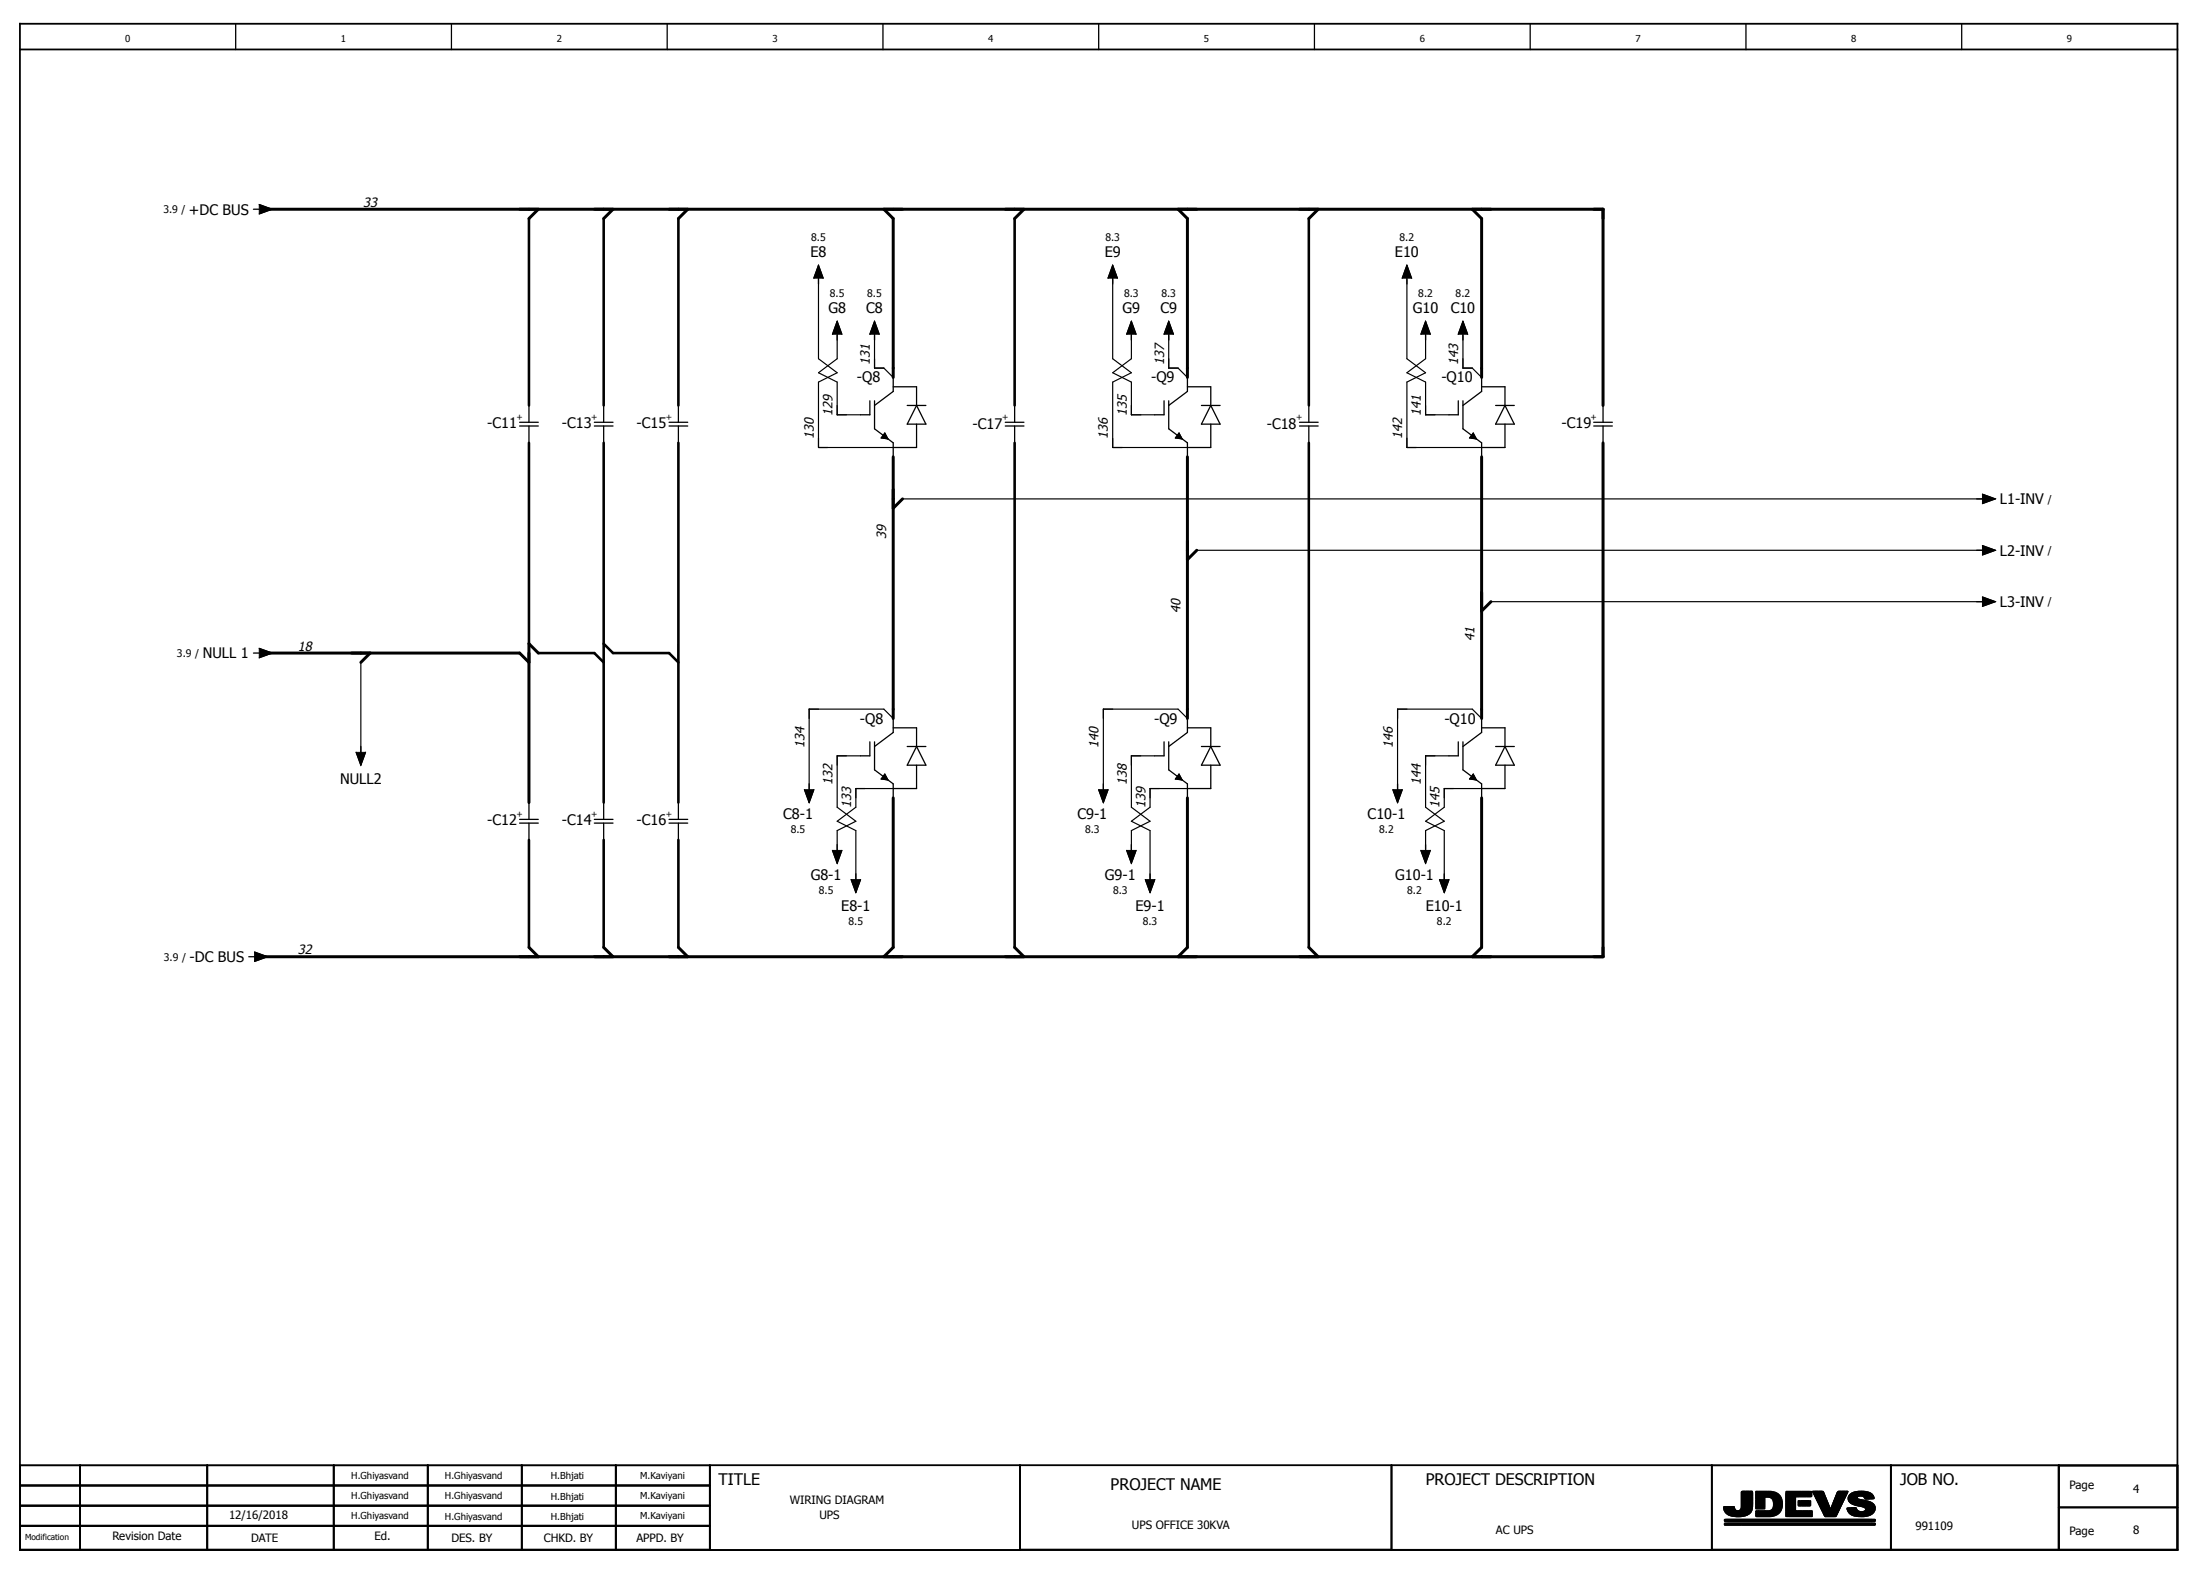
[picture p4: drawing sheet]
<svg xmlns="http://www.w3.org/2000/svg" width="428mm" height="306mm" viewBox="0 0 428 306" stroke-linecap="round" stroke-linejoin="round" font-family="sans-serif">
<g fill="none" stroke="#000" stroke-width=".25">
<path d="M45.9 4.6v5M87.9 4.6v5M129.9 4.6v5M171.9 4.6v5M213.9 4.6v5M255.9 4.6v5M297.9 4.6v5M339.9 4.6v5M381.9 4.6v5M50.5 39.8l2.5 .9-2.5 .9M49.3 40.7h1.2M158.4 54.1l.9-2.5 .9 2.5"/>
<path d="M159.3 54.1v1.2M215.7 54.1l.9-2.5 .9 2.5M216.6 54.1v1.2M273 54.1l.9-2.5 .9 2.5M273.9 54.1v1.2M103 78.9v3.3M117.5 78.9v3.3M132.1 78.9v3.3M162.1 65l.9-2.5 .9 2.5M163 65v1.2M169.3 78v2.7h-1.8M169.3 65l.9-2.5 1 2.5"/>
<path d="M170.2 78v5.4l3.7 2.8v2.7M170.2 65v1.2M173.9 73.4v2.8l-3.7 2.7M173.9 75.3h4.5v3.6M176.6 78.9h3.6M178.4 78.9l1.8 3.6h-3.6zM197.5 78.9v3.3M219.3 65l.9-2.5 1 2.5M220.2 65v1.2M226.6 78v2.7h-1.8M226.6 65l.9-2.5 .9 2.5M227.5 78v5.4l3.7 2.8v2.7"/>
<path d="M227.5 65v1.2M231.2 75.3h4.5v3.6M231.2 73.4v2.8l-3.7 2.7M233.9 78.9h3.6M235.7 78.9l1.8 3.6h-3.6zM254.8 78.9v3.3M276.6 65l.9-2.5 .9 2.5M277.5 65v1.2M283.9 78v2.7h-1.8M283.9 65l.9-2.5 .9 2.5M284.8 78v5.4l3.6 2.8v2.7M284.8 65v1.2"/>
<path d="M288.4 75.3h4.6v3.6M288.4 73.4v2.8l-3.6 2.7M291.2 78.9h3.6M293 78.9l1.8 3.6h-3.6zM312.1 78.9v3.3M101.2 82.2h3.6M101.2 82.9h3.6M103 82.9v3.3M115.7 82.2h3.6M115.7 82.9h3.6M117.5 82.9v3.3M130.2 82.2h3.7"/>
<path d="M130.2 82.9h3.7M132.1 82.9v3.3M172.2 84.3l.6 1.1-1.2-.2zM178.4 82.5v4.6h-4.5M195.7 82.2h3.6M195.7 82.9h3.6M197.5 82.9v3.3M229.5 84.3l.6 1.1-1.3-.2zM235.7 82.5v4.6h-4.5M253 82.2h3.6M253 82.9h3.6M254.8 82.9v3.3"/>
<path d="M286.8 84.3l.6 1.1-1.3-.2zM293 82.5v4.6h-4.6M310.2 82.2h3.7M310.2 82.9h3.7M312.1 82.9v3.3M384.8 97.1h1.1M385.9 96.2l2.5 .9-2.5 .9M384.8 107.1h1.1M384.8 117.1h1.1M385.9 106.2l2.5 .9-2.5 .9M385.9 116.2l2.5 .9-2.5 .9M49.3 127.1h1.2"/>
<path d="M50.5 126.2l2.5 .9-2.5 .9M173.9 139.8v2.7l-3.7 2.8M231.2 139.8v2.7l-3.7 2.8M288.4 139.8v2.7l-3.6 2.8M69.3 146.4l.9 2.5 1-2.5M70.2 145.3v1.1M101.2 159.4h3.6M103 156.2v3.2M115.7 159.4h3.6M117.5 156.2v3.2M130.2 159.4h3.7M132.1 156.2v3.2"/>
<path d="M156.6 153.7l.9 2.5 .9-2.5M157.5 152.5v1.2M169.3 144.4v2.7h-1.8M170.2 144.4v5.4l3.7 2.7v2.8M172.2 150.6l.6 1.2-1.2-.2zM173.9 141.6h4.5v3.7M176.6 145.3h3.6M178.4 148.9v4.5h-4.5M178.4 145.3l1.8 3.6h-3.6zM213.9 153.7l.9 2.5 .9-2.5M214.8 152.5v1.2M226.6 144.4v2.7h-1.8"/>
<path d="M227.5 144.4v5.4l3.7 2.7v2.8M229.5 150.6l.6 1.2-1.3-.2zM231.2 141.6h4.5v3.7M233.9 145.3h3.6M235.7 145.3l1.8 3.6h-3.6zM235.7 148.9v4.5h-4.5M271.2 153.7l.9 2.5 .9-2.5M272.1 152.5v1.2M283.9 144.4v2.7h-1.8M284.8 144.4v5.4l3.6 2.7v2.8M286.8 150.6l.6 1.2-1.3-.2zM288.4 141.6h4.6v3.7"/>
<path d="M291.2 145.3h3.6M293 145.3l1.8 3.6h-3.6zM293 148.9v4.5h-4.6M101.2 160.2h3.6M103 160.2v3.2M115.7 160.2h3.6M117.5 160.2v3.2M130.2 160.2h3.7M132.1 160.2v3.2M162.1 165.5l.9 2.5 .9-2.5M163 164.4v1.1M165.7 171.2l.9 2.5 .9-2.5"/>
<path d="M166.6 170v1.2M219.3 165.5l.9 2.5 1-2.5M220.2 164.4v1.1M223 171.2l.9 2.5 .9-2.5M223.9 170v1.2M276.6 165.5l.9 2.5 .9-2.5M277.5 164.4v1.1M280.2 171.2l1 2.5 .9-2.5M281.2 170v1.2M48.4 186.2h1.2M49.6 185.3l2.5 .9-2.5 .9M335.6 293.2h2a.72 .72 0 0 0 .9 .8 .72 .72 0 0 0 .5-1v-2.7l2.1-.1 .1 .2a7.8 7.8 0 0 1-.3 3.7l-.3 .4a3.2 3.2 0 0 1-1.9 .6h-.6a2.23 2.23 0 0 1-2.5-1.9z"/>
<path d="M335.7 295.7h29.3v.3h-29.3zM335.7 296h.4M336.1 295.7h-.4M337.6 293.2h.1M341.8 290.2h3l1 .3a2.35 2.35 0 0 1 1.1 3 2.36 2.36 0 0 1-2.5 1.6h-2.6v-1.1h1.3a1.81 1.81 0 0 0 2-.5l.1-.3a1.43 1.43 0 0 0-.9-1.9h-.8v2.3h-1.7zM347.7 290.2h5v1h-.1l-3.1 .1v2.7h3.3v1.1h-5.1zM350.1 292h2.4v1h-2.4zM356.3 293.7h.1M359.7 290.2h-1.8l-.2 .1-1.3 3.4M359.7 290.2h.1M359.8 290.2l-2.4 4.9h-2.1l-2.4-4.9h2l1.4 3.5M361.1 290.3a1.45 1.45 0 0 0-1.2 1.7 4.4 4.4 0 0 0 2.9 1.2l.4 .5"/>
<path d="M361.1 290.3l1.5-.1 1.1 .2a1.58 1.58 0 0 1 1.1 1.2l-1.7 .1a.87 .87 0 0 0-.7-.6 .87 .87 0 0 0-.9 .4l.3 .2 1.2 .3a2.39 2.39 0 0 1 2 1.3v.2M361.1 290.3h.1M362.4 294.2h.1M363.2 293.7a.74 .74 0 0 1-.8 .5M363.2 293.7h.1M363.6 295.7h1.4M365 296.8h.1M365 293.5h.1M365 293.5a1.67 1.67 0 0 1-1.4 1.5l-.9 .1a3.2 3.2 0 0 1-2.6-.6l-.4-.5-.1-.5 1.7-.1a1.09 1.09 0 0 0 1.1 .8M365 296.7v.1M365 296.7v-.3h-.9h-28.4v.4h29.3M365 296.7h.1"/>
<path d="M365 296h-3"/>
</g>
<g fill="none" stroke="#000" stroke-width=".35">
<path d="M3.9 9.6h420M3.9 4.6h420v297h-420zM3.9 296.9h134.3M3.9 285.1h420M3.9 293h134.3M3.9 289h134.3M15.6 285.1v16.4M40.3 285.1v16.4M65 285.1v16.4M83.3 285.1v16.4M101.6 285.1v16.4M119.9 285.1v16.4"/>
<path d="M138.2 285.1v16.5M198.6 285.1v16.5M270.9 285.1v16.5h62.3v-16.5M368.1 285.1v16.4M400.8 285.1v16.5M400.8 285.2h23.1M400.8 293.3h23.1M3.9 301.5h134.3M198.6 301.5h72.3M333.2 301.5h90.7"/>
</g>
<g fill="none" stroke="#000" stroke-width=".19">
<path d="M3.9 293.1h134.3M3.9 285.2h134.3v16.4h-134.3zM3.9 297h134.3M3.9 289.1h134.3M15.6 285.2v16.4M40.3 285.2v16.4M65 285.2v16.4M83.3 285.2v16.4M101.6 285.2v16.4M119.9 285.2v16.4M333.2 285.2h90.7v16.4h-90.7zM368.1 285.2v16.4"/>
<path d="M400.8 285.2v16.4"/>
</g>
<g fill="#000" stroke="#000" stroke-width=".19">
<path d="M50.5 39.8l2.5 .9-2.5 .9zM159.3 51.6l.9 2.5h-1.8zM216.6 51.6l.9 2.5h-1.8zM273.9 51.6l.9 2.5h-1.8zM163 62.5l.9 2.5h-1.8zM170.2 62.5l1 2.5h-1.9zM220.2 62.5l1 2.5h-1.9zM227.5 62.5l.9 2.5h-1.8zM277.5 62.5l.9 2.5h-1.8zM284.8 62.5l.9 2.5h-1.8zM172.2 84.3l.6 1.1-1.2-.2zM229.5 84.3l.6 1.1-1.3-.2z"/>
<path d="M286.8 84.3l.6 1.1-1.3-.2zM385.9 96.2l2.5 .9-2.5 .9zM385.9 106.2l2.5 .9-2.5 .9zM385.9 116.2l2.5 .9-2.5 .9zM50.5 126.2l2.5 .9-2.5 .9zM69.3 146.4h1.9l-1 2.5zM156.6 153.7h1.8l-.9 2.5zM172.2 150.6l.6 1.2-1.2-.2zM213.9 153.7h1.8l-.9 2.5zM229.5 150.6l.6 1.2-1.3-.2zM271.2 153.7h1.8l-.9 2.5zM286.8 150.6l.6 1.2-1.3-.2z"/>
<path d="M162.1 165.5h1.8l-.9 2.5zM165.7 171.2h1.8l-.9 2.5zM219.3 165.5h1.9l-1 2.5zM223 171.2h1.8l-.9 2.5zM276.6 165.5h1.8l-.9 2.5zM280.2 171.2h1.9l-.9 2.5zM49.6 185.3l2.5 .9-2.5 .9zM335.7 295.7h27.9h1.4v.3h-29.3zM335.6 293.2h2a.73 .73 0 0 0 .7 .8 .7 .7 0 0 0 .7-1v-2.7l.2-.1h1.9l.1 2.5a2.11 2.11 0 0 1-2 2.4h-.5a3.4 3.4 0 0 1-2.9-1zM341.8 290.2h3l1 .3a2.35 2.35 0 0 1 1.1 3 2.36 2.36 0 0 1-2.5 1.6h-2.6v-1.1h1.8a1.42 1.42 0 0 0 1.5-.6 1.42 1.42 0 0 0-.1-1.7 1.7 1.7 0 0 0-1.5-.4v2.3h-1.7zM350.1 292h2.4v1h-2.4zM347.7 290.2h5v1h-.1l-3.1 .1v2.7h3.3v1.1h-5.1z"/>
<path d="M352.9 290.2h2l1.5 3.5 1.3-3.4 .2-.1h1.9l-2.4 4.9h-2.1zM360.2 290.8l.6-.4 .8-.2 2.1 .2a1.58 1.58 0 0 1 1.1 1.2l-1.7 .1a.91 .91 0 0 0-1.6-.2l.3 .2 1.2 .3a2 2 0 0 1 2 1.5 2.32 2.32 0 0 1-2.7 1.6 2.37 2.37 0 0 1-2.5-.9l-.2-.7 1.7-.1a1.09 1.09 0 0 0 .8 .8 1.09 1.09 0 0 0 1.1-.5 1.57 1.57 0 0 0-1.5-.7 1.88 1.88 0 0 1-1.9-1.4l.1-.5zM335.7 296.4h28.4h.9v.3l-29.3 .1z"/>
</g>
<g fill="none" stroke="#000" stroke-width=".58">
<path d="M51.2 40.7h260.9v38.2M104.8 40.7l-1.8 1.8M119.3 40.7l-1.8 1.8M133.9 40.7l-1.8 1.8M172.1 40.7l1.8 1.8v30.9M199.3 40.7l-1.8 1.8M229.3 40.7l1.9 1.8v30.9M256.6 40.7l-1.8 1.8M286.6 40.7l1.8 1.8v30.9M173.9 88.9v50.9M175.7 97.1l-1.8 1.8M231.2 88.9v50.9"/>
<path d="M288.4 88.9v50.9M312.1 86.2v100h-261.9M233 107.1l-1.8 1.8M290.2 117.1l-1.8 1.8M51.2 127.1h50l1.8 1.8M72.1 127.1l-1.9 1.8M104.8 127.1l-1.8-1.8v30.9M173.9 155.3v29.1l-1.8 1.8M231.2 155.3v29.1l-1.9 1.8M288.4 155.3v29.1l-1.8 1.8M103 184.4l1.8 1.8M117.5 184.4l1.8 1.8"/>
<path d="M132.1 184.4l1.8 1.8M197.5 184.4l1.8 1.8M254.8 184.4l1.8 1.8"/>
</g>
<g fill="none" stroke="#000" stroke-width=".23">
<path d="M103 42.5v36.4M117.5 42.5v36.4M132.1 42.5v36.4M159.3 54.4v15.4l3.7 2.7-3.7 1.9v12.7h14.6M197.5 42.5v36.4M216.6 54.4v15.4l3.6 2.7-3.6 1.9v12.7h14.6M254.8 42.5v36.4M273.9 54.4v15.4l3.6 2.7-3.6 1.9v12.7h14.5M163 65.3v4.5l-3.7 2.7 3.7 1.9v6.3h4.5M170.2 65.3v6.3h1.9l1.8 1.8v-3.6M220.2 65.3v4.5l-3.6 2.7 3.6 1.9v6.3h4.6M227.5 65.3v6.3h1.8l1.9 1.8v-3.6"/>
<path d="M277.5 65.3v4.5l-3.6 2.7 3.6 1.9v6.3h4.6M284.8 65.3v6.3h1.8l1.8 1.8v-3.6M103 86.2v40.9M117.5 86.2v70M132.1 86.2v70M175.7 97.1h210.9M197.5 86.2v98.2M254.8 86.2v98.2M233 107.1h153.6M290.2 117.1h96.4M70.2 128.9v19.1M104.8 127.1h10.9l1.8 1.8"/>
<path d="M117.5 125.3l1.8 1.8h10.9l1.9 1.8M173.9 136.2v3.6l-1.8-1.8h-14.6v17.3M231.2 136.2v3.6l-1.9-1.8h-14.5v17.3M288.4 136.2v3.6l-1.8-1.8h-14.5v17.3M167.5 147.1h-4.5v10l3.6 2.7-3.6 1.8v5.5M173.9 153.4h-7.3v3.7l-3.6 2.7 3.6 1.8v11.2M224.8 147.1h-4.6v10l3.7 2.7-3.7 1.8v5.5M231.2 153.4h-7.3v3.7l-3.7 2.7 3.7 1.8v11.2M282.1 147.1h-4.6v10l3.7 2.7-3.7 1.8v5.5M288.4 153.4h-7.2v3.7l-3.7 2.7 3.7 1.8v11.2M103 163.4v21M117.5 163.4v21"/>
<path d="M132.1 163.4v21"/>
</g>
<g fill="none" stroke="#000" stroke-width=".5">
<path d="M103 42.5v36.4M117.5 42.5v36.4M132.1 42.5v36.4M197.5 42.5v36.4M254.8 42.5v36.4M103 86.2v39.1M117.5 86.2v70M132.1 86.2v70M197.5 86.2v98.2M254.8 86.2v98.2M104.8 127.1h10.9l1.8 1.8M117.5 125.3l1.8 1.8h10.9l1.9 1.8"/>
<path d="M103 163.4v21M117.5 163.4v21M132.1 163.4v21"/>
</g>
<g font-size="3.1">
<text x="139.9" y="288.9">TITLE</text>
<text x="216.2" y="290">PROJECT NAME</text>
<text x="277.5" y="289">PROJECT DESCRIPTION</text>
<text x="369.9" y="288.9">JOB NO.</text>
</g>
<g font-size="2.8">
<text x="36.8" y="41.7">+DC BUS</text>
<text x="157.8" y="50">E8</text>
<text x="215" y="50">E9</text>
<text x="271.5" y="50">E10</text>
<text x="161.3" y="60.9">G8</text>
<text x="168.6" y="60.9">C8</text>
<text x="218.5" y="60.9">G9</text>
<text x="225.9" y="60.9">C9</text>
<text x="275" y="60.9">G10</text>
<text x="282.4" y="60.9">C10</text>
<text x="166.8" y="74.4">-Q8</text>
<text x="224.1" y="74.4">-Q9</text>
<text x="280.6" y="74.4">-Q10</text>
<text x="94.8" y="83.4">-C11</text>
<text x="109.4" y="83.4">-C13</text>
<text x="123.9" y="83.4">-C15</text>
<text x="189.3" y="83.5">-C17</text>
<text x="246.6" y="83.5">-C18</text>
<text x="304" y="83.3">-C19</text>
<text x="389.3" y="98.1">L1-INV</text>
<text x="389.3" y="108.1">L2-INV</text>
<text x="389.3" y="118.1">L3-INV</text>
<text x="39.5" y="128.1">NULL 1</text>
<text x="167.4" y="140.8">-Q8</text>
<text x="224.7" y="140.8">-Q9</text>
<text x="281.2" y="140.8">-Q10</text>
<text x="66.2" y="152.5">NULL2</text>
<text x="94.8" y="160.6">-C12</text>
<text x="109.4" y="160.6">-C14</text>
<text x="123.9" y="160.6">-C16</text>
<text x="152.5" y="159.4">C8-1</text>
<text x="209.7" y="159.4">C9-1</text>
<text x="266.2" y="159.4">C10-1</text>
<text x="157.8" y="171.3">G8-1</text>
<text x="215.1" y="171.3">G9-1</text>
<text x="271.6" y="171.3">G10-1</text>
<text x="163.8" y="177.3">E8-1</text>
<text x="221" y="177.3">E9-1</text>
<text x="277.5" y="177.3">E10-1</text>
<text x="36.9" y="187.2">-DC BUS</text>
</g>
<g font-size="2.5">
<text x="70.7" y="40.3">33</text>
<text x="169.3" y="70.9" transform="rotate(-90 169.3 70.9)">131</text>
<text x="226.6" y="70.9" transform="rotate(-90 226.6 70.9)">137</text>
<text x="283.9" y="70.9" transform="rotate(-90 283.9 70.9)">143</text>
<text x="162.1" y="80.9" transform="rotate(-90 162.1 80.9)">129</text>
<text x="219.3" y="80.9" transform="rotate(-90 219.3 80.9)">135</text>
<text x="276.6" y="80.9" transform="rotate(-90 276.6 80.9)">141</text>
<text x="158.4" y="85.5" transform="rotate(-90 158.4 85.5)">130</text>
<text x="215.7" y="85.5" transform="rotate(-90 215.7 85.5)">136</text>
<text x="273" y="85.5" transform="rotate(-90 273 85.5)">142</text>
<text x="172.5" y="104.8" transform="rotate(-90 172.5 104.8)">39</text>
<text x="229.8" y="119.3" transform="rotate(-90 229.8 119.3)">40</text>
<text x="287.1" y="124.8" transform="rotate(-90 287.1 124.8)">41</text>
<text x="58" y="126.6">18</text>
<text x="156.6" y="145.5" transform="rotate(-90 156.6 145.5)">134</text>
<text x="213.9" y="145.5" transform="rotate(-90 213.9 145.5)">140</text>
<text x="271.1" y="145.5" transform="rotate(-90 271.1 145.5)">146</text>
<text x="162.1" y="152.8" transform="rotate(-90 162.1 152.8)">132</text>
<text x="219.3" y="152.8" transform="rotate(-90 219.3 152.8)">138</text>
<text x="276.6" y="152.8" transform="rotate(-90 276.6 152.8)">144</text>
<text x="165.7" y="157.3" transform="rotate(-90 165.7 157.3)">133</text>
<text x="223" y="157.3" transform="rotate(-90 223 157.3)">139</text>
<text x="280.2" y="157.3" transform="rotate(-90 280.2 157.3)">145</text>
<text x="58" y="185.7">32</text>
</g>
<g font-size="2.2">
<text x="153.7" y="292.7">WIRING DIAGRAM</text>
<text x="402.9" y="289.7">Page</text>
<text x="415.3" y="290.5">4</text>
<text x="21.9" y="299.7">Revision Date</text>
<text x="44.6" y="295.7">12/16/2018</text>
<text x="72.9" y="299.7">Ed.</text>
<text x="159.5" y="295.6">UPS</text>
<text x="220.4" y="297.4">UPS OFFICE 30KVA</text>
<text x="291.2" y="298.4">AC UPS</text>
<text x="372.9" y="297.6">991109</text>
<text x="402.9" y="298.7">Page</text>
<text x="415.3" y="298.4">8</text>
<text x="48.9" y="300.1">DATE</text>
<text x="87.9" y="300.1">DES. BY</text>
<text x="105.9" y="300.1">CHKD. BY</text>
<text x="123.9" y="300.1">APPD. BY</text>
</g>
<g font-size="2">
<text x="31.8" y="41.5">3.9 /</text>
<text x="157.9" y="46.8">8.5</text>
<text x="215.2" y="46.8">8.3</text>
<text x="272.5" y="46.8">8.2</text>
<text x="161.6" y="57.7">8.5</text>
<text x="168.8" y="57.7">8.5</text>
<text x="218.8" y="57.7">8.3</text>
<text x="226.1" y="57.7">8.3</text>
<text x="276.1" y="57.7">8.2</text>
<text x="283.4" y="57.7">8.2</text>
<text x="398.6" y="97.8">/</text>
<text x="398.6" y="107.8">/</text>
<text x="398.6" y="117.8">/</text>
<text x="34.5" y="127.8">3.9 /</text>
<text x="153.9" y="162.1">8.5</text>
<text x="211.2" y="162.1">8.3</text>
<text x="268.5" y="162.1">8.2</text>
<text x="159.4" y="173.9">8.5</text>
<text x="216.7" y="173.9">8.3</text>
<text x="273.9" y="173.9">8.2</text>
<text x="165.2" y="180">8.5</text>
<text x="222.5" y="180">8.3</text>
<text x="279.7" y="180">8.2</text>
<text x="31.9" y="186.9">3.9 /</text>
</g>
<g font-size="1.9">
<text x="24.4" y="8.2">0</text>
<text x="66.4" y="8.2">1</text>
<text x="108.4" y="8.2">2</text>
<text x="150.4" y="8.2">3</text>
<text x="192.4" y="8.2">4</text>
<text x="234.4" y="8.2">5</text>
<text x="276.4" y="8.2">6</text>
<text x="318.4" y="8.2">7</text>
<text x="360.4" y="8.2">8</text>
<text x="402.4" y="8.2">9</text>
<text x="68.4" y="287.8">H.Ghiyasvand</text>
<text x="86.6" y="287.8">H.Ghiyasvand</text>
<text x="107.2" y="287.9">H.Bhjati</text>
<text x="124.6" y="287.8">M.Kaviyani</text>
<text x="68.4" y="291.7">H.Ghiyasvand</text>
<text x="86.6" y="291.8">H.Ghiyasvand</text>
<text x="107.2" y="291.8">H.Bhjati</text>
<text x="124.6" y="291.7">M.Kaviyani</text>
<text x="68.4" y="295.6">H.Ghiyasvand</text>
<text x="86.6" y="295.7">H.Ghiyasvand</text>
<text x="107.2" y="295.7">H.Bhjati</text>
<text x="124.6" y="295.7">M.Kaviyani</text>
</g>
<g font-size="1.7">
<text x="100.5" y="81.7">+</text>
<text x="115.1" y="81.7">+</text>
<text x="129.6" y="81.7">+</text>
<text x="195.1" y="81.7">+</text>
<text x="252.4" y="81.7">+</text>
<text x="309.6" y="81.7">+</text>
<text x="100.5" y="158.9">+</text>
<text x="115.1" y="158.9">+</text>
<text x="129.6" y="158.9">+</text>
</g>
<text font-size="1.6" x="4.9" y="299.7">Modification</text>
</svg>
